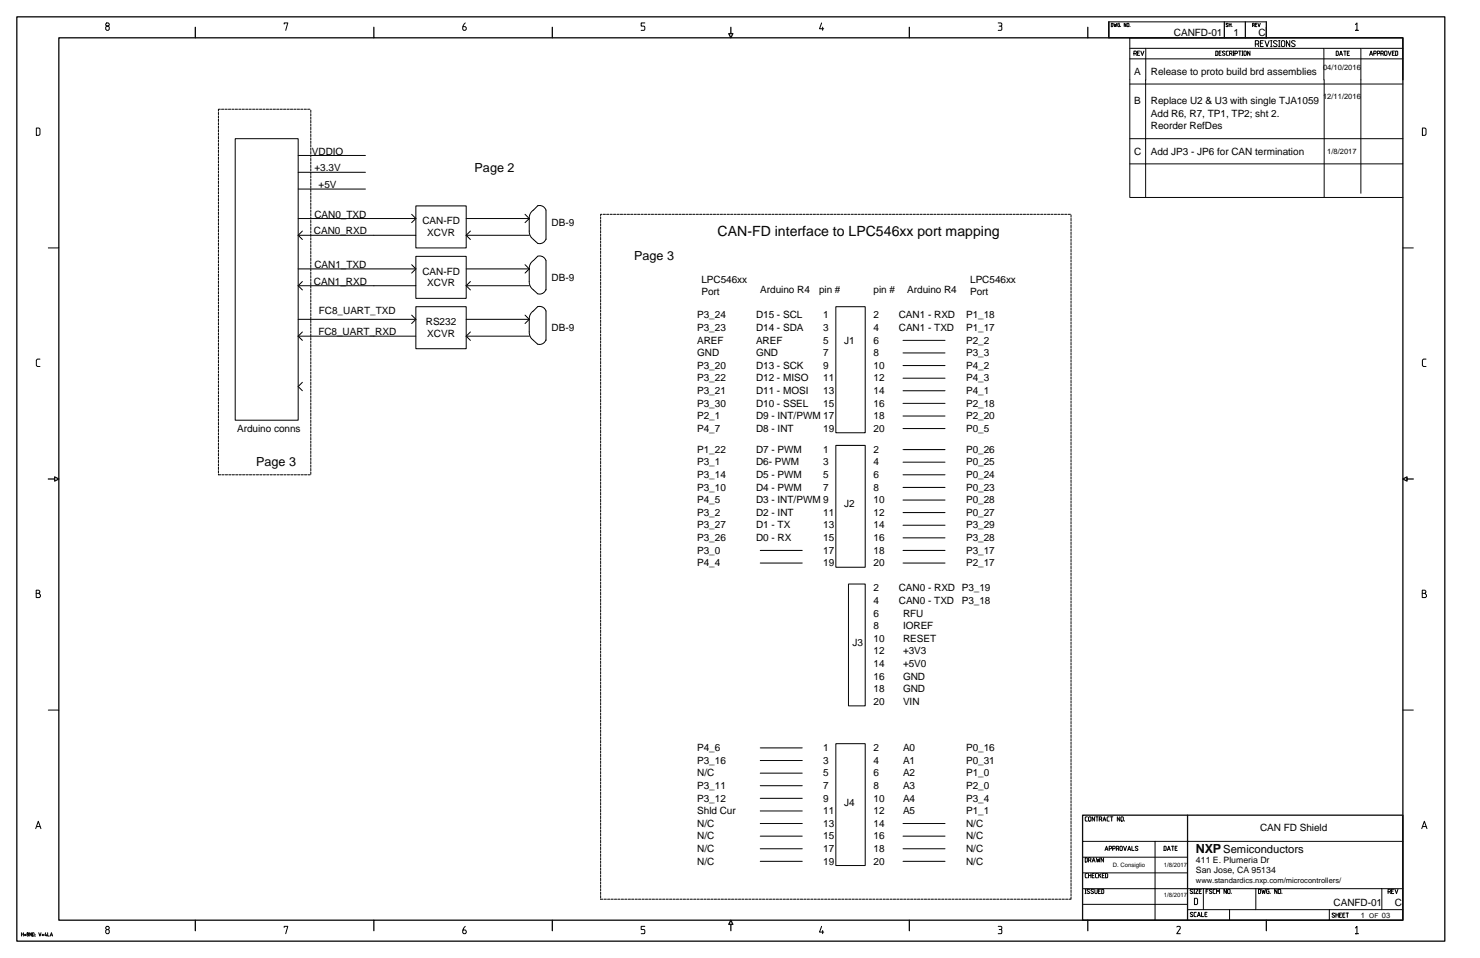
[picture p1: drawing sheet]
<svg xmlns="http://www.w3.org/2000/svg" width="432mm" height="279mm" viewBox="0 0 432 279" stroke-linecap="round" stroke-linejoin="round" font-family="sans-serif">
<g fill="none" stroke="#000" stroke-width=".37">
<path d="M4.9 4.9h416.6v269.6h-416.6zM17.2 11h392.1v257.4h-392.1zM57 8v3M109.1 8v3M161.1 8v3M213.2 8v1.8h-.6l.6 1.2 .6-1.2h-.6M265.3 8v3M317.4 8v3M323.5 6.4v4.6M329.6 11h79.7v12.3M357.2 6.4v4.6M363.3 6.4v4.6"/>
<path d="M369.5 6.4v4.6M14.1 139.7h1.8v.6l1.3-.6-1.3-.6v.6M410.5 139.7v.6l-1.2-.6 1.2-.6v.6h1.8M315.8 237.7h93.5v30.7h-93.5zM346.5 237.7v30.7M57 268.4v3M109.1 268.4v3M161.1 268.4v3M213.2 269.6h-.6l.6-1.2 .6 1.2h-.6v1.8M265.3 268.4v3M317.4 268.4v3M369.5 268.4v3"/>
</g>
<g fill="none" stroke="#000" stroke-width=".29">
<path d="M31.1 6.7l-.3 .6 1.1 .6v.6l-.3 .3h-.5l-.3-.3v-.6l1.1-.6-.3-.6zM82.9 7v-.3h1.1l-.6 2.1M135.7 6.7a1.64 1.64 0 0 0-.4 2.1h.4l.3-.3v-.4l-.3-.3h-.6M188.1 6.7h-1v.9h.7l.3 .3-.1 .8-.9 .1M239.7 6.7l-.6 1.7h1.2M240 7.9v.9M291.2 6.7l1 .1 .1 .5-.3 .3M291.5 7.6l.7 .1 .1 .8-.3 .3h-.8M324.2 6.8l.5 .1-.1 .9h-.4zM325 6.8l.2 1 .2-.7 .2 .7 .2-1M326.6 6.8l-.5 .1 .1 .9h.4v-.6h-.1M326.9 7.7v.1"/>
<path d="M328.5 6.8v1l-.5-1v1M329 6.8l.4 .1-.2 .9-.4-.2zM329.6 11v46.6h79.7M329.6 17.2h79.7M329.6 14.1h79.7M329.7 7.7v.1M330.8 15.6h.6l.2-.5-.8-.2v1.3M331.4 15.6l.2 .6M331.9 15.5h.4M332.5 14.9h-.6v1.3h.6M332.8 14.9l.5 1.3 .4-1.3M334.3 14.1v9.2"/>
<path d="M354.7 14.9l.6 .2-.1 1.1h-.5zM355.7 15.5h.4M356.3 14.9h-.6v1.3h.6M357.4 15.1l-.5-.2-.3 .3 .7 .5v.3l-.4 .2-.3-.2M358.3 6.9h-.5v.2l.5 .5-.2 .2-.4-.2M358.4 14.9l-.6 .2v.9l.6 .2M358.6 6.8v1M358.6 7.2h.6M358.7 15.6l.7-.1-.1-.6h-.6v1.3M359.2 6.8v1M359.3 15.6l.1 .6M359.4 7.7v.1"/>
<path d="M359.7 16.2h.3M359.7 14.9h.3M359.9 14.9v1.3M360.3 15.6h.5l.2-.5-.7-.2v1.3M361.4 14.9h.7M361.7 14.9v1.3M362.4 16.2h.2M362.4 14.9h.2M362.5 14.9v1.3M363.1 14.9l.5 .2-.1 1.1-.6-.2zM364.7 14.9v1.3l-.7-1.3v1.3M365.4 7.3h.4v-.5h-.4v1"/>
<path d="M365.8 7.3l.2 .5M366.2 12.8h.8l.2-.2v-.5l-.2-.2h-.8v1.7M366.2 7.2h.4M366.7 6.8h-.5v1h.5M367 12.8l.2 .8M367 6.8l.3 1 .4-1M367.7 12.6h.6M368.6 11.9h-.9v1.7h.9M369.1 11.9l.6 1.7 .6-1.7M369.5 6.4h-46v4.6h46M370.7 13.6h.4M370.7 11.9h.4"/>
<path d="M370.9 11.9v1.7M372.6 12.1l-.7-.2-.4 .3 1 .8v.5l-.6 .1-.4-.3M373 13.6h.4M373 11.9h.4M373.2 11.9v1.7M374.1 11.9h.5l.2 .2v1.2l-.2 .3h-.5l-.3-.3v-1.2zM376.3 11.9v1.7l-1-1.7v1.7M377.9 12.1l-.7-.2-.4 .3 1 .8v.5l-.6 .1-.4-.3M386.2 14.1v9.2M389.8 14.9l.7 .2-.2 1.1h-.5zM390.8 16.2l.4-1.3 .5 1.3M391 15.8h.5"/>
<path d="M392 14.9h.7M392.4 14.9v1.3M393.1 15.5h.4M393.7 14.9h-.6v1.3h.6M395.5 7.2l.4-.5v2.1h-.4h.9M397 14.1v42.3M399.6 16.2l.4-1.3 .5 1.3M399.8 15.8h.5M400.8 15.6l.7-.1-.2-.6h-.5v1.3M401.8 15.6l.7-.1-.1-.6h-.6v1.3M402.9 15.6h.5l.2-.5-.7-.2v1.3M403.4 15.6l.2 .6"/>
<path d="M404.1 14.9l.6 .2-.2 1.1-.6-.2zM405 14.9l.4 1.3 .5-1.3M406.2 15.5h.5M406.8 14.9h-.6v1.3h.6M407.2 14.9l.6 .2-.2 1.1h-.4zM10.6 37.3h.8l.3 .4v1.5l-.3 .3h-.8zM63.7 32.8v.6M63.7 33.8v.6M63.7 34.8v.6M63.7 35.8v.6M63.7 36.8v.6M63.7 37.8v.7"/>
<path d="M63.7 38.8v.7M63.7 39.8v.7M64.3 31.9h-.6v.5M64.6 31.9h.7M65.6 31.9h.7M66.6 31.9h.7M67.6 31.9h.7M68.6 31.9h.7M69.7 31.9h.6M70.7 31.9h.6M71.7 31.9h.6M72.7 31.9h.6"/>
<path d="M73.7 31.9h.6M74.7 31.9h.6M75.7 31.9h.6M76.7 31.9h.6M77.7 31.9h.7M78.7 31.9h.7M79.7 31.9h.7M80.7 31.9h.7M81.7 31.9h.7M82.7 31.9h.7M83.7 31.9h.7M84.7 31.9h.7"/>
<path d="M85.7 31.9h.7M86.7 31.9h.7M87.7 31.9h.7M88.8 31.9h.6M89.7 31.9h.7M90.7 32.1v.7M90.7 33.1v.7M90.7 34.1v.7M90.7 35.1v.7M90.7 36.2v.6M90.7 37.1v.7M90.7 38.2v.6"/>
<path d="M90.7 39.2v.6M329.6 24.5h79.7M334.2 23.3v34.3M386.3 23.3v34.3M415 37.3h.8l.3 .4v1.5l-.3 .3h-.8zM63.7 40.8v.7M63.7 41.8v.7M63.7 42.8v.7M63.7 43.8v.7M63.7 44.8v.7M63.7 45.8v.7M63.7 46.8v.7"/>
<path d="M63.7 47.8v.7M63.7 48.9v.6M63.7 49.8v.7M63.7 50.9v.6M63.7 51.9v.6M63.7 52.9v.6M63.7 53.9v.6M63.7 54.9v.6M63.7 55.9v.6M63.7 56.9v.7M63.7 57.9v.6M63.7 58.9v.7"/>
<path d="M63.7 59.9v.7M68.6 40.4h18.4v82.2h-18.4zM87 50.2h19.6M87 55.1h19.6M87 45.3h19.6M90.7 40.2v.6M90.7 41.2v.6M90.7 42.2v.6M90.7 43.2v.7M90.7 44.2v.7M90.7 45.2v.6M90.7 46.2v.7"/>
<path d="M90.7 47.2v.7M90.7 48.2v.7M90.7 49.2v.7M90.7 50.2v.7M90.7 51.2v.7M90.7 52.2v.7M90.7 53.2v.7M90.7 54.2v.7M90.7 55.2v.7M90.7 56.2v.7M90.7 57.3v.6M90.7 58.3v.6"/>
<path d="M90.7 59.3v.6M329.6 40.4h79.7M329.6 47.8h79.7M14.1 72.3h3.1M63.7 60.9v.7M63.7 61.9v.7M63.7 62.9v.7M63.7 63.9v.7M63.7 64.9v.7M63.7 65.9v.7M63.7 66.9v.7M63.7 67.9v.7"/>
<path d="M63.7 68.9v.7M63.7 70v.6M63.7 71v.6M63.7 72v.6M63.7 73v.6M63.7 74v.6M63.7 75v.6M63.7 76v.6M63.7 77v.6M63.7 78v.7M63.7 79v.7M63.7 80v.7"/>
<path d="M87 78.4h34.3M87 63.7h34.3M87 68.6h34.3M87 68.6l1.2 1.2M88.2 67.4l-1.2 1.2M90.7 60.3v.6M90.7 61.3v.6M90.7 62.3v.6M90.7 63.3v.6M90.7 64.3v.6M90.7 65.3v.7M90.7 66.3v.7"/>
<path d="M90.7 67.3v.7M90.7 68.3v.7M90.7 69.3v.7M90.7 70.3v.7M90.7 71.3v.7M90.7 72.3v.7M90.7 73.3v.7M90.7 74.3v.7M90.7 75.3v.7M90.7 76.3v.7M90.7 77.3v.7M90.7 78.4v.6"/>
<path d="M90.7 79.4v.6M120.1 77.2l1.2 1.2M120.1 62.5l1.2 1.2M121.3 74.8h14.7v12.2h-14.7zM121.3 78.4l-1.2 1.3M121.3 60h14.7v12.3h-14.7zM121.3 63.7l-1.2 1.2M136 68.6h18.4M136 68.6l1.2 1.3M136 63.7h18.4M136 78.4h18.4M137.2 67.4l-1.2 1.2"/>
<path d="M153.2 62.5l1.2 1.2M153.2 77.2l1.2 1.2M154.4 63.7v3.7a2.76 2.76 0 0 0 1.2 2.4M154.4 63.7l-1.2 1.2M154.4 78.4v3.7M154.4 78.4l-1.2 1.3M154.4 63.7a2.71 2.71 0 0 1 1.2-2.4l1.2-1.3a1.95 1.95 0 0 1 2.5 1.3v8.6M154.4 78.4a2.71 2.71 0 0 1 1.2-2.4l1.2-1.3a1.95 1.95 0 0 1 2.5 1.3v8.6M159.3 69.7a1.91 1.91 0 0 1-2.5 1.3l-1.2-1.1M175.2 63.2v.7M175.2 64.2v.7M175.2 65.2v.7"/>
<path d="M175.2 66.3v.6M175.2 67.2v.7M175.2 68.3v.6M175.2 69.3v.6M175.2 70.3v.6M175.2 71.3v.6M175.2 72.3v.6M175.2 73.3v.6M175.2 74.3v.7M175.2 75.3v.6M175.2 76.3v.7M175.2 77.3v.7"/>
<path d="M175.2 78.3v.7M175.2 79.3v.7M175.6 62.5h-.4v.4M176 62.5h.6M177 62.5h.6M178 62.5h.6M179 62.5h.6M180 62.5h.7M181 62.5h.7M182 62.5h.7M183 62.5h.7M184 62.5h.7"/>
<path d="M185 62.5h.7M186 62.5h.7M187 62.5h.7M188 62.5h.7M189 62.5h.7M190 62.5h.7M191.1 62.5h.6M192 62.5h.7M193.1 62.5h.6M194.1 62.5h.6M195.1 62.5h.6M196.1 62.5h.6"/>
<path d="M197.1 62.5h.6M198.1 62.5h.6M199.1 62.5h.6M200.1 62.5h.6M201.1 62.5h.7M202.1 62.5h.7M203.1 62.5h.7M204.1 62.5h.7M205.1 62.5h.7M206.1 62.5h.7M207.1 62.5h.7M208.1 62.5h.7"/>
<path d="M209.1 62.5h.7M210.1 62.5h.7M211.1 62.5h.7M212.2 62.5h.6M213.1 62.5h.7M214.2 62.5h.6M215.2 62.5h.6M216.2 62.5h.6M217.2 62.5h.6M218.2 62.5h.6M219.2 62.5h.6M220.2 62.5h.7"/>
<path d="M221.2 62.5h.6M222.2 62.5h.7M223.2 62.5h.7M224.2 62.5h.7M225.2 62.5h.7M226.2 62.5h.7M227.2 62.5h.7M228.2 62.5h.7M229.2 62.5h.7M230.2 62.5h.7M231.2 62.5h.7M232.2 62.5h.7"/>
<path d="M233.3 62.5h.6M234.3 62.5h.6M235.2 62.5h.7M236.3 62.5h.6M237.3 62.5h.6M238.3 62.5h.6M239.3 62.5h.6M240.3 62.5h.6M241.3 62.5h.7M242.3 62.5h.7M243.3 62.5h.7M244.3 62.5h.7"/>
<path d="M245.3 62.5h.7M246.3 62.5h.7M247.3 62.5h.7M248.3 62.5h.7M249.3 62.5h.7M250.3 62.5h.7M251.3 62.5h.7M252.3 62.5h.7M253.3 62.5h.7M254.3 62.5h.7M255.4 62.5h.6M256.3 62.5h.7"/>
<path d="M257.4 62.5h.6M258.4 62.5h.6M259.4 62.5h.6M260.4 62.5h.6M261.4 62.5h.6M262.4 62.5h.6M263.4 62.5h.7M264.4 62.5h.6M265.4 62.5h.7M266.4 62.5h.7M267.4 62.5h.7M268.4 62.5h.7"/>
<path d="M269.4 62.5h.7M270.4 62.5h.7M271.4 62.5h.7M272.4 62.5h.7M273.4 62.5h.7M274.4 62.5h.7M275.4 62.5h.7M276.5 62.5h.6M277.5 62.5h.6M278.5 62.5h.6M279.5 62.5h.6M280.5 62.5h.6"/>
<path d="M281.5 62.5h.6M282.5 62.5h.6M283.5 62.5h.6M284.5 62.5h.7M285.5 62.5h.7M286.5 62.5h.7M287.5 62.5h.7M288.5 62.5h.7M289.5 62.5h.7M290.5 62.5h.7M291.5 62.5h.7M292.5 62.5h.7"/>
<path d="M293.5 62.5h.7M294.5 62.5h.7M295.6 62.5h.6M296.5 62.5h.7M297.6 62.5h.6M298.6 62.5h.6M299.6 62.5h.6M300.6 62.5h.6M301.6 62.5h.6M302.6 62.5h.6M303.6 62.5h.6M304.6 62.5h.6"/>
<path d="M305.6 62.5h.7M306.6 62.5h.7M307.6 62.5h.7M308.6 62.5h.7M309.6 62.5h.7M310.6 62.5h.7M311.6 62.5h.7M312.5 62.7v.7M312.5 63.7v.7M312.5 64.7v.7M312.5 65.7v.7M312.5 66.7v.7"/>
<path d="M312.5 67.7v.7M312.5 68.7v.7M312.5 69.7v.7M312.5 70.7v.7M312.5 71.7v.7M312.5 72.7v.7M312.5 73.7v.7M312.5 74.8v.6M312.5 75.8v.6M312.5 76.8v.6M312.5 77.8v.6M312.5 78.8v.6"/>
<path d="M312.5 79.8v.6M409.3 72.3h3M63.7 81v.7M63.7 82v.7M63.7 83v.7M63.7 84v.7M63.7 85v.7M63.7 86v.7M63.7 87v.7M63.7 88v.7M63.7 89v.7M63.7 90v.7"/>
<path d="M63.7 91.1v.6M63.7 92.1v.6M63.7 93.1v.6M63.7 94.1v.6M63.7 95.1v.6M63.7 96.1v.6M63.7 97.1v.6M63.7 98.1v.6M63.7 99.1v.7M87 93.1h34.3M87 98h34.3M87 83.3l1.2 1.3"/>
<path d="M87 98l1.2 1.3M87 83.3h34.3M88.2 96.8l-1.2 1.2M88.2 82.1l-1.2 1.2M90.7 80.4v.6M90.7 81.4v.6M90.7 82.4v.6M90.7 83.4v.6M90.7 84.4v.6M90.7 85.4v.6M90.7 86.4v.7M90.7 87.4v.7"/>
<path d="M90.7 88.4v.7M90.7 89.4v.7M90.7 90.4v.7M90.7 91.4v.7M90.7 92.4v.7M90.7 93.4v.7M90.7 94.4v.7M90.7 95.4v.7M90.7 96.4v.7M90.7 97.5v.6M90.7 98.4v.7M90.7 99.5v.6"/>
<path d="M120.1 91.9l1.2 1.2M121.3 93.1l-1.2 1.3M121.3 89.5h14.7v12.2h-14.7zM136 93.1h18.4M136 83.3h18.4M136 83.3l1.2 1.3M136 98h18.4M136 98l1.2 1.3M137.2 82.1l-1.2 1.2M137.2 96.8l-1.2 1.2M153.2 91.9l1.2 1.2M154.4 93.1l-1.2 1.3"/>
<path d="M154.4 82.1a2.83 2.83 0 0 0 1.2 2.5l1.2 1.1a1.91 1.91 0 0 0 2.5-1.3M154.4 93.1v3.7a2.76 2.76 0 0 0 1.2 2.4M154.4 93.1a2.74 2.74 0 0 1 1.2-2.4l1.2-1.2a1.95 1.95 0 0 1 2.5 1.2v8.6M159.3 99.1a1.91 1.91 0 0 1-2.5 1.3l-1.2-1.1M175.2 80.3v.7M175.2 81.3v.7M175.2 82.3v.7M175.2 83.3v.7M175.2 84.3v.7M175.2 85.3v.7M175.2 86.3v.7M175.2 87.4v.6"/>
<path d="M175.2 88.3v.7M175.2 89.4v.6M175.2 90.4v.6M175.2 91.4v.6M175.2 92.4v.6M175.2 93.4v.6M175.2 94.4v.6M175.2 95.4v.7M175.2 96.4v.6M175.2 97.4v.7M175.2 98.4v.7M175.2 99.4v.7"/>
<path d="M243.9 89.5h8.5v36.7h-8.5zM263.5 99.3h12.2M312.5 80.8v.6M312.5 81.8v.6M312.5 82.8v.7M312.5 83.8v.7M312.5 84.8v.7M312.5 85.8v.7M312.5 86.8v.7M312.5 87.8v.7M312.5 88.8v.7M312.5 89.8v.7"/>
<path d="M312.5 90.8v.7M312.5 91.8v.7M312.5 92.8v.7M312.5 93.9v.6M312.5 94.8v.7M312.5 95.9v.6M312.5 96.9v.6M312.5 97.9v.6M312.5 98.9v.6M312.5 99.9v.6M11.7 104.7h-.8l-.3 .4v1.5l.3 .3h.8M63.7 100.1v.7"/>
<path d="M63.7 101.1v.7M63.7 102.1v.7M63.7 103.1v.7M63.7 104.1v.7M63.7 105.1v.7M63.7 106.1v.7M63.7 107.1v.7M63.7 108.1v.7M63.7 109.1v.7M63.7 110.2v.6M63.7 111.1v.7M63.7 112.2v.6"/>
<path d="M63.7 113.2v.6M63.7 114.2v.6M63.7 115.2v.6M63.7 116.2v.6M63.7 117.2v.6M63.7 118.2v.7M63.7 119.2v.6M88.2 111.5l-1.2 1.2 1.2 1.3M90.7 100.5v.6M90.7 101.5v.6M90.7 102.5v.6M90.7 103.5v.6"/>
<path d="M90.7 104.5v.6M90.7 105.5v.7M90.7 106.5v.6M90.7 107.5v.7M90.7 108.5v.7M90.7 109.5v.7M90.7 110.5v.7M90.7 111.5v.7M90.7 112.5v.7M90.7 113.5v.7M90.7 114.5v.7M90.7 115.5v.7"/>
<path d="M90.7 116.5v.7M90.7 117.5v.7M90.7 118.6v.6M90.7 119.5v.7M175.2 100.4v.7M175.2 101.4v.7M175.2 102.4v.7M175.2 103.4v.7M175.2 104.4v.7M175.2 105.4v.7M175.2 106.4v.7M175.2 107.4v.7"/>
<path d="M175.2 108.5v.6M175.2 109.5v.6M175.2 110.5v.6M175.2 111.5v.6M175.2 112.5v.6M175.2 113.5v.6M175.2 114.5v.6M175.2 115.5v.6M175.2 116.5v.7M175.2 117.5v.7M175.2 118.5v.7M175.2 119.5v.7"/>
<path d="M263.5 102.9h12.2M263.5 106.6h12.2M263.5 110.3h12.2M263.5 114h12.2M263.5 117.6h12.2M312.5 100.9v.6M312.5 101.9v.7M312.5 102.9v.6M312.5 103.9v.7M312.5 104.9v.7M312.5 105.9v.7M312.5 106.9v.7"/>
<path d="M312.5 107.9v.7M312.5 108.9v.7M312.5 109.9v.7M312.5 110.9v.7M312.5 111.9v.7M312.5 112.9v.7M312.5 113.9v.7M312.5 115v.6M312.5 116v.6M312.5 117v.6M312.5 118v.6M312.5 119v.6"/>
<path d="M312.5 120v.6M416.1 104.7h-.8l-.3 .4v1.5l.3 .3h.8M63.7 138.3v.2h.7M63.7 120.2v.7M63.7 121.2v.7M63.7 122.2v.7M63.7 123.2v.7M63.7 124.2v.7M63.7 125.2v.7M63.7 126.2v.7M63.7 127.2v.7M63.7 128.2v.7"/>
<path d="M63.7 129.2v.7M63.7 130.2v.7M63.7 131.3v.6M63.7 132.2v.7M63.7 133.3v.6M63.7 134.3v.6M63.7 135.3v.6M63.7 136.3v.6M63.7 137.3v.6M64.7 138.5h.7M65.7 138.5h.7M66.7 138.5h.7"/>
<path d="M67.7 138.5h.7M68.7 138.5h.7M69.7 138.5h.7M70.8 138.5h.6M71.8 138.5h.6M72.8 138.5h.6M73.8 138.5h.6M74.8 138.5h.6M75.8 138.5h.6M76.8 138.5h.6M77.8 138.5h.6M78.8 138.5h.7"/>
<path d="M79.8 138.5h.7M80.8 138.5h.7M81.8 138.5h.7M82.8 138.5h.7M83.8 138.5h.7M84.8 138.5h.7M85.8 138.5h.7M86.8 138.5h.7M87.8 138.5h.7M88.8 138.5h.7M89.9 138.5h.6M90.7 120.6v.6"/>
<path d="M90.7 121.6v.6M90.7 122.6v.6M90.7 123.6v.6M90.7 124.6v.6M90.7 125.6v.6M90.7 126.6v.7M90.7 127.6v.6M90.7 128.6v.7M90.7 129.6v.7M90.7 130.6v.7M90.7 131.6v.7M90.7 132.6v.7"/>
<path d="M90.7 133.6v.7M90.7 134.6v.7M90.7 135.6v.7M90.7 136.6v.7M90.7 137.6v.7M175.2 120.5v.7M175.2 121.5v.7M175.2 122.5v.7M175.2 123.5v.7M175.2 124.5v.7M175.2 125.5v.7M175.2 126.5v.7"/>
<path d="M175.2 127.6v.6M175.2 128.5v.7M175.2 129.6v.6M175.2 130.6v.6M175.2 131.6v.6M175.2 132.6v.6M175.2 133.6v.6M175.2 134.6v.6M175.2 135.6v.6M175.2 136.6v.6M175.2 137.6v.7M175.2 138.6v.7"/>
<path d="M175.2 139.6v.7M243.9 129.9h8.5v35.5h-8.5zM263.5 121.3h12.2M263.5 125h12.2M263.5 131.1h12.2M263.5 134.8h12.2M263.5 138.5h12.2M312.5 121v.6M312.5 122v.6M312.5 123v.7M312.5 124v.7M312.5 125v.7"/>
<path d="M312.5 126v.7M312.5 127v.7M312.5 128v.7M312.5 129v.7M312.5 130v.7M312.5 131v.7M312.5 132v.7M312.5 133v.7M312.5 134v.7M312.5 135v.7M312.5 136.1v.6M312.5 137.1v.6"/>
<path d="M312.5 138v.7M312.5 139.1v.6M175.2 140.6v.7M175.2 141.6v.7M175.2 142.6v.7M175.2 143.6v.7M175.2 144.6v.7M175.2 145.6v.7M175.2 146.6v.7M175.2 147.6v.7M175.2 148.7v.6M175.2 149.6v.7"/>
<path d="M175.2 150.7v.6M175.2 151.7v.6M175.2 152.7v.6M175.2 153.7v.6M175.2 154.7v.6M175.2 155.7v.6M175.2 156.7v.7M175.2 157.7v.6M175.2 158.7v.7M175.2 159.7v.7M263.5 142.2h12.2M263.5 145.8h12.2"/>
<path d="M263.5 149.5h12.2M263.5 153.2h12.2M263.5 156.9h12.2M312.5 140.1v.6M312.5 141.1v.6M312.5 142.1v.6M312.5 143.1v.6M312.5 144.1v.7M312.5 145.1v.7M312.5 146.1v.7M312.5 147.1v.7M312.5 148.1v.7"/>
<path d="M312.5 149.1v.7M312.5 150.1v.7M312.5 151.1v.7M312.5 152.1v.7M312.5 153.1v.7M312.5 154.1v.7M312.5 155.2v.6M312.5 156.1v.7M312.5 157.1v.7M312.5 158.2v.6M312.5 159.2v.6M10.6 173.1h.7l.3-.7-.3-.3h-.7v2.2h.9l.3-.3v-.5l-.5-.4"/>
<path d="M175.2 160.7v.7M175.2 161.7v.7M175.2 162.7v.7M175.2 163.7v.7M175.2 164.7v.7M175.2 165.7v.7M175.2 166.7v.7M175.2 167.7v.7M175.2 168.7v.7M175.2 169.8v.6M175.2 170.8v.6M175.2 171.8v.6"/>
<path d="M175.2 172.8v.6M175.2 173.8v.6M175.2 174.8v.6M175.2 175.8v.6M175.2 176.8v.6M175.2 177.8v.7M175.2 178.8v.7M175.2 179.8v.7M221.8 160.5h12.3M221.8 164.2h12.3M247.5 170.3h4.9v35.6h-4.9zM263.5 160.5h12.2"/>
<path d="M263.5 164.2h12.2M312.5 160.2v.6M312.5 161.2v.6M312.5 162.2v.6M312.5 163.2v.7M312.5 164.2v.6M312.5 165.2v.7M312.5 166.2v.7M312.5 167.2v.7M312.5 168.2v.7M312.5 169.2v.7M312.5 170.2v.7"/>
<path d="M312.5 171.2v.7M312.5 172.2v.7M312.5 173.2v.7M312.5 174.2v.7M312.5 175.2v.7M312.5 176.2v.7M312.5 177.2v.7M312.5 178.2v.7M312.5 179.3v.6M415 173.1h.7l.3-.7-.3-.3h-.7v2.2h.9l.3-.3v-.5l-.5-.4M175.2 180.8v.7M175.2 181.8v.7"/>
<path d="M175.2 182.8v.7M175.2 183.8v.7M175.2 184.8v.7M175.2 185.8v.7M175.2 186.8v.7M175.2 187.8v.7M175.2 188.8v.7M175.2 189.8v.7M175.2 190.9v.6M175.2 191.9v.6M175.2 192.9v.6M175.2 193.9v.6"/>
<path d="M175.2 194.9v.6M175.2 195.9v.6M175.2 196.9v.6M175.2 197.9v.6M175.2 198.9v.7M175.2 199.9v.7M312.5 180.3v.6M312.5 181.3v.6M312.5 182.3v.6M312.5 183.3v.6M312.5 184.3v.7M312.5 185.3v.6"/>
<path d="M312.5 186.3v.6M312.5 187.3v.7M312.5 188.3v.7M312.5 189.3v.7M312.5 190.3v.7M312.5 191.3v.7M312.5 192.3v.7M312.5 193.3v.7M312.5 194.3v.7M312.5 195.3v.7M312.5 196.3v.7M312.5 197.3v.7"/>
<path d="M312.5 198.4v.6M312.5 199.3v.7M14.1 207.1h3.1M175.2 200.9v.7M175.2 201.9v.7M175.2 202.9v.7M175.2 203.9v.7M175.2 204.9v.7M175.2 205.9v.7M175.2 206.9v.7M175.2 207.9v.7M175.2 208.9v.7"/>
<path d="M175.2 210v.6M175.2 210.9v.7M175.2 212v.6M175.2 213v.6M175.2 214v.6M175.2 215v.6M175.2 216v.6M175.2 217v.6M175.2 218v.7M175.2 219v.6M175.2 220v.7M221.8 218.1h12.3"/>
<path d="M243.9 216.9h8.5v35.5h-8.5zM312.5 200.4v.6M312.5 201.4v.6M312.5 202.4v.6M312.5 203.4v.6M312.5 204.4v.6M312.5 205.4v.6M312.5 206.4v.7M312.5 207.4v.6M312.5 208.4v.7M312.5 209.4v.7M312.5 210.4v.7"/>
<path d="M312.5 211.4v.7M312.5 212.4v.7M312.5 213.4v.7M312.5 214.4v.7M312.5 215.4v.7M312.5 216.4v.7M312.5 217.4v.7M312.5 218.4v.7M312.5 219.5v.6M409.3 207.1h3M175.2 221v.7M175.2 222v.7"/>
<path d="M175.2 223v.7M175.2 224v.7M175.2 225v.7M175.2 226v.7M175.2 227v.7M175.2 228v.7M175.2 229v.7M175.2 230v.7M175.2 231.1v.6M175.2 232.1v.6M175.2 233v.7M175.2 234.1v.6"/>
<path d="M175.2 235.1v.6M175.2 236.1v.6M175.2 237.1v.6M175.2 238.1v.6M175.2 239.1v.7M221.8 221.8h12.3M221.8 225.5h12.3M221.8 229.2h12.3M221.8 232.8h12.3M221.8 236.5h12.3M312.5 220.5v.6M312.5 221.5v.6"/>
<path d="M312.5 222.5v.6M312.5 223.5v.6M312.5 224.5v.6M312.5 225.5v.6M312.5 226.5v.6M312.5 227.5v.7M312.5 228.5v.7M312.5 229.5v.7M312.5 230.5v.7M312.5 231.5v.7M312.5 232.5v.7M312.5 233.5v.7"/>
<path d="M312.5 234.5v.7M312.5 235.5v.7M312.5 236.5v.7M312.5 237.5v.7M312.5 238.5v.7M312.5 239.5v.7M317.2 238.2l-.6 .2v.9l.6 .2M317.8 238.2l.5 .2-.2 1.1-.5-.2zM319.3 238.2v1.3l-.7-1.3v1.3M319.7 238.2h.7M320.1 238.2v1.3M320.7 238.9h.5l.2-.5-.7-.2v1.3"/>
<path d="M321.2 238.9l.2 .6M321.8 239.5l.4-1.3 .4 1.3M321.9 239.1h.6M323.6 238.2l-.6 .2v.9l.6 .2M324 238.2h.7M324.3 238.2v1.3M326.7 238.2v1.3l-.7-1.3v1.3M327.2 238.2l.5 .2-.1 1.1-.6-.2zM328.1 239.4v.1M10.4 241.7l.8-2.2 .7 2.2M10.7 241.1h.9M175.2 240.1v.6"/>
<path d="M175.2 241.1v.7M175.2 242.1v.7M175.2 243.1v.7M175.2 244.1v.7M175.2 245.1v.7M175.2 246.1v.7M175.2 247.1v.7M175.2 248.1v.7M175.2 249.1v.7M175.2 250.1v.7M175.2 251.1v.7M175.2 252.1v.7"/>
<path d="M175.2 253.2v.6M175.2 254.1v.7M175.2 255.2v.6M175.2 256.2v.6M175.2 257.2v.6M175.2 258.2v.6M175.2 259.2v.6M221.8 240.2h12.3M221.8 243.9h12.3M221.8 247.5h12.3M221.8 251.2h12.3M263.5 240.2h12.2"/>
<path d="M263.5 243.9h12.2M263.5 247.5h12.2M263.5 251.2h12.2M312.5 240.6v.6M312.5 241.6v.6M312.5 242.6v.6M312.5 243.6v.6M312.5 244.6v.6M312.5 245.6v.6M312.5 246.6v.6M312.5 247.6v.6M312.5 248.6v.7"/>
<path d="M312.5 249.6v.7M312.5 250.6v.7M312.5 251.6v.7M312.5 252.6v.7M312.5 253.6v.7M312.5 254.6v.7M312.5 255.6v.7M312.5 256.6v.7M312.5 257.6v.7M312.5 258.6v.7M312.5 259.7v.6M315.8 245.4h93.5"/>
<path d="M315.8 254.6h30.7M315.8 250h30.7M315.8 259.2h93.5M316.6 259.4h.3M316.6 250.2l.6 .1v.9l-.1 .2h-.5zM316.7 259.4v1.2M317.2 254.8l-.6 .1v.9l.6 .2M317.6 254.8v1.2M317.6 255.3h.7M317.6 250.9h.5l.2-.6-.7-.1v1.2M317.9 259.5l-.5-.1-.3 .2 .7 .6v.3l-.4 .1-.3-.2M318.1 250.9l.2 .5"/>
<path d="M318.3 254.8v1.2M318.6 255.3h.5M318.6 251.4l.5-1.2 .4 1.2M318.8 251h.5M319.1 259.5l-.6-.1-.2 .2 .7 .6v.3l-.5 .1-.2-.2M319.2 254.8h-.6v1.2h.6M319.4 259.4l.2 1.2 .5-.2v-1M319.8 250.2l.3 1.2 .3-.9 .3 .9 .2-1.2M320.2 254.8l-.6 .1v.9l.6 .2M320.5 259.9h.4M320.5 254.8v1.2M320.8 255.2l.4 .8"/>
<path d="M321.1 259.4h-.6v1.2h.6M321.2 254.8l-.7 .7M321.4 259.4l.6 .1-.1 1.1h-.5zM321.6 255.3h.4M322 250.2v1.2l-.8-1.2v1.2M322.2 254.8h-.6v1.2h.6M322.4 248.1l.4-1.3 .5 1.3M322.6 254.8l.6 .1-.2 1.1h-.4zM322.6 247.7h.5M323.6 247.5l.7-.1-.2-.6h-.5v1.3M324.6 247.5h.6l.2-.5-.8-.2v1.3M325.7 247.5h.5l.2-.5-.7-.2v1.3"/>
<path d="M326.2 247.5l.2 .6M326.9 246.8l.5 .2-.1 1.1-.6-.2zM327.8 246.8l.4 1.3 .5-1.3M329 248.1l.5-1.3 .4 1.3M329.2 247.7h.5M330.2 246.8v1.3h.7M332 247l-.7-.1v.3l.7 .6-.3 .3-.5-.2M337 245.4v23M339.6 246.8l.6 .2-.1 1.1h-.5zM340.6 248.1l.4-1.3 .5 1.3M340.7 247.7h.6M341.8 246.8h.7"/>
<path d="M342.2 246.8v1.3M342.9 247.4h.4M343.5 246.8h-.6v1.3h.6M348 259.5h-.7v.3l.7 .5-.3 .3-.5-.2M348.3 259.4h.3M348.4 259.4v1.2M348.8 259.4h.8l-.8 1.2h.8M349.9 259.9h.5M350.5 259.4h-.6v1.2h.6M351.1 259.2v6.1M351.9 259.9h.4M352.5 259.4h-.6v1.2"/>
<path d="M353.6 259.5h-.7v.3l.7 .5-.2 .3-.6-.2M354.6 259.4l-.7 .1v.9l.7 .2M357.8 259.4v1.2l-.7-1.2v1.2M358.3 259.4l.6 .1-.2 1.1-.5-.2zM366.4 259.2v6.1M367.2 259.4l.6 .1-.2 1.1h-.4zM368.1 259.4l.3 1.2 .3-.9 .3 .9 .2-1.2M370.2 259.4l-.7 .1v.9l.7 .2v-.7h-.2M372.6 259.4v1.2l-.7-1.2v1.2M373.1 259.4l.6 .1-.2 1.1-.6-.2zM403.2 259.2v6.1M406 259.9h.4"/>
<path d="M406.6 259.4h-.6v1.2h.6M407 259.4l.4 1.2 .5-1.2M414.8 241.7l.8-2.2 .7 2.2M415.1 241.1h.9M6.3 272v1M6.3 272.4h.5M6.8 272v1M7.1 272.9h.5M7.1 272.5h.5M8 272l-.1 .3 .4 .3-.1 .4h-.2l-.1-.4 .4-.4zM9.2 272v1l-.5-1v1M9.5 272l.4 .2-.1 .8h-.3z"/>
<path d="M10.2 272.9v.2M10.2 272.5v.1M11.3 272l.3 1 .4-1M12.3 272.9h.4M12.3 272.5h.4M13.3 272l-.2 .8h.5M13.5 272.6v.4M13.9 272v1h.5M14.6 273l.4-1 .3 1M14.8 272.7h.4M31.1 270.2l-.3 .6 1.1 .6v.6l-.3 .3h-.5l-.3-.3v-.6l.3-.3h.5l.3-.3-.3-.6zM82.9 270.5v-.3h1.1l-.6 2.1"/>
<path d="M135.7 270.2a1.62 1.62 0 0 0-.4 2.1h.4l.3-.3v-.4l-.3-.4h-.6M175.2 262.2l.7 .1M175.2 260.2v.7M175.2 261.2v.7M176.2 262.3h.7M177.2 262.3h.7M178.2 262.3h.7M179.3 262.3h.6M180.3 262.3h.6M181.3 262.3h.6M182.3 262.3h.6M183.3 262.3h.6"/>
<path d="M184.3 262.3h.6M185.3 262.3h.6M186.3 262.3h.6M187.3 262.3h.7M188.1 270.2h-1v.9h.7l.3 .3-.1 .8-.9 .1M188.3 262.3h.7M189.3 262.3h.7M190.3 262.3h.7M191.3 262.3h.7M192.3 262.3h.7M193.3 262.3h.7M194.3 262.3h.7"/>
<path d="M195.3 262.3h.7M196.3 262.3h.7M197.3 262.3h.7M198.4 262.3h.6M199.3 262.3h.7M200.4 262.3h.6M201.4 262.3h.6M202.4 262.3h.6M203.4 262.3h.6M204.4 262.3h.6M205.4 262.3h.6M206.4 262.3h.7"/>
<path d="M207.4 262.3h.6M208.4 262.3h.7M209.4 262.3h.7M210.4 262.3h.7M211.4 262.3h.7M212.4 262.3h.7M213.4 262.3h.7M214.4 262.3h.7M215.4 262.3h.7M216.4 262.3h.7M217.4 262.3h.7M218.4 262.3h.7"/>
<path d="M219.5 262.3h.6M220.5 262.3h.6M221.5 262.3h.6M222.5 262.3h.6M223.5 262.3h.6M224.5 262.3h.6M225.5 262.3h.6M226.5 262.3h.6M227.5 262.3h.7M228.5 262.3h.7M229.5 262.3h.7M230.5 262.3h.7"/>
<path d="M231.5 262.3h.7M232.5 262.3h.7M233.5 262.3h.7M234.5 262.3h.7M235.5 262.3h.7M236.5 262.3h.7M237.5 262.3h.7M238.5 262.3h.7M239.5 262.3h.7M239.7 270.2l-.6 1.6h1.2M240 271.4v.9M240.6 262.3h.6"/>
<path d="M241.6 262.3h.6M242.6 262.3h.6M243.6 262.3h.6M244.6 262.3h.6M245.6 262.3h.6M246.6 262.3h.6M247.6 262.3h.6M248.6 262.3h.7M249.6 262.3h.7M250.6 262.3h.7M251.6 262.3h.7M252.6 262.3h.7"/>
<path d="M253.6 262.3h.7M254.6 262.3h.7M255.6 262.3h.7M256.6 262.3h.7M257.6 262.3h.7M258.6 262.3h.7M259.7 262.3h.6M260.6 262.3h.7M261.6 262.3h.7M262.7 262.3h.6M263.7 262.3h.6M264.7 262.3h.6"/>
<path d="M265.7 262.3h.6M266.7 262.3h.6M267.7 262.3h.7M268.7 262.3h.6M269.7 262.3h.7M270.7 262.3h.7M271.7 262.3h.7M272.7 262.3h.7M273.7 262.3h.7M274.7 262.3h.7M275.7 262.3h.7M276.7 262.3h.7"/>
<path d="M277.7 262.3h.7M278.7 262.3h.7M279.7 262.3h.7M280.7 262.3h.7M281.7 262.3h.7M282.7 262.3h.7M283.8 262.3h.6M284.8 262.3h.6M285.8 262.3h.6M286.8 262.3h.6M287.8 262.3h.6M288.8 262.3h.7"/>
<path d="M289.8 262.3h.6M290.8 262.3h.6M291.2 270.2l1 .1 .1 .5-.3 .3M291.5 271.1l.7 .1 .1 .8-.3 .3h-.8M291.8 262.3h.7M292.8 262.3h.7M293.8 262.3h.7M294.8 262.3h.7M295.8 262.3h.7M296.8 262.3h.7M297.8 262.3h.7M298.8 262.3h.7"/>
<path d="M299.8 262.3h.7M300.8 262.3h.7M301.8 262.3h.7M302.9 262.3h.6M303.8 262.3h.7M304.9 262.3h.6M305.9 262.3h.6M306.9 262.3h.6M307.9 262.3h.6M308.9 262.3h.6M309.9 262.3h.6M310.9 262.3h.7"/>
<path d="M312.5 260.6v.7M312.5 261.7v.6h-.6M315.8 263.8h30.7M316.6 260.6h.3M343.3 270.3l.8-.1 .3 .3-1.1 1.8h1.1M346.5 265.3h62.8M348.1 266.3l-.6-.2-.2 .3 .7 .5v.4h-.5l-.2-.2M348.3 260.6h.3M348.5 262h.6l.3 .3v1.2l-.3 .3h-.6zM349 266.1l-.6 .2v.8l.6 .2M349.3 267.3l.5-1.2 .4 1.2M349.5 267h.6"/>
<path d="M350.6 266.1v1.2h.6M351.6 266.6h.4M352.2 266.1h-.6v1.2h.6M354.9 260.6v-1.2l.5 .7 .4-.7v1.2M358.7 265.3v3.1M359.2 260.5v.1M370.6 260.5v.1M374 260.5v.1M387.8 265.3v3.1M389.4 266.5l-.5-.2-.3 .3 .7 .5v.3l-.4 .1-.3-.2M389.8 266.3v1.2M389.8 266.8h.7"/>
<path d="M390.5 266.3v1.2M390.8 266.8h.4M391.4 266.3h-.6v1.2h.6M391.8 266.8h.4M392.4 266.3h-.6v1.2h.6M392.7 266.3h.7M393.1 266.3v1.2M395.5 270.6l.4-.4v2.1h-.4h.9M405 260.1h.5l.2-.6-.7-.1v1.2M405.5 260.1l.2 .5"/>
</g>
<text font-size="4.1" x="209.4" y="68.8">CAN-FD interface to LPC546xx port mapping</text>
<g font-size="3.7">
<text x="138.5" y="50.2">Page 2</text>
<text x="185" y="76">Page 3</text>
<text x="74.7" y="136">Page 3</text>
<text x="348.9" y="248.7">NXP</text>
</g>
<text font-size="3.3" x="356.9" y="248.8">Semiconductors</text>
<g font-size="2.9">
<text x="342.5" y="10.5">CANFD-01</text>
<text x="359.9" y="10.5">1</text>
<text x="367.1" y="10.5">C</text>
<text x="330.9" y="21.8">A</text>
<text x="335.8" y="21.8">Release to proto build brd assemblies</text>
<text x="330.9" y="30.4">B</text>
<text x="335.8" y="30.4">Replace U2 &amp; U3 with single TJA1059</text>
<text x="335.8" y="34">Add R6, R7, TP1, TP2; sht 2.</text>
<text x="335.8" y="37.7">Reorder RefDes</text>
<text x="91" y="45.1">VDDIO</text>
<text x="330.9" y="45.1">C</text>
<text x="335.8" y="45.1">Add JP3 - JP6 for CAN termination</text>
<text x="91.8" y="50">+3.3V</text>
<text x="93" y="54.9">+5V</text>
<text x="91.7" y="63.4">CAN0_TXD</text>
<text x="123.2" y="65.4">CAN-FD</text>
<text x="160.9" y="65.9">DB-9</text>
<text x="91.6" y="68.3">CAN0_RXD</text>
<text x="124.7" y="68.8">XCVR</text>
<text x="91.6" y="83">CAN1_RXD</text>
<text x="91.7" y="78.1">CAN1_TXD</text>
<text x="123.2" y="80.1">CAN-FD</text>
<text x="124.7" y="83.5">XCVR</text>
<text x="160.9" y="81.8">DB-9</text>
<text x="204.6" y="82.6">LPC546xx</text>
<text x="283.1" y="82.6">LPC546xx</text>
<text x="204.6" y="85.9">Port</text>
<text x="221.8" y="85.5">Arduino R4</text>
<text x="239" y="85.5">pin #</text>
<text x="254.9" y="85.5">pin #</text>
<text x="264.7" y="85.5">Arduino R4</text>
<text x="283.1" y="85.9">Port</text>
<text x="93" y="91.6">FC8_UART_TXD</text>
<text x="124.2" y="94.8">RS232</text>
<text x="203.4" y="92.8">P3_24</text>
<text x="220.6" y="92.8">D15 - SCL</text>
<text x="240.2" y="92.8">1</text>
<text x="254.9" y="92.8">2</text>
<text x="262.2" y="92.8">CAN1 - RXD</text>
<text x="281.9" y="92.8">P1_18</text>
<text x="92.9" y="97.7">FC8_UART_RXD</text>
<text x="124.7" y="98.2">XCVR</text>
<text x="160.9" y="96.5">DB-9</text>
<text x="203.4" y="100.2">AREF</text>
<text x="203.4" y="96.5">P3_23</text>
<text x="220.6" y="96.5">D14 - SDA</text>
<text x="220.6" y="100.2">AREF</text>
<text x="240.2" y="96.5">3</text>
<text x="240.2" y="100.2">5</text>
<text x="246.3" y="100.2">J1</text>
<text x="254.9" y="100.2">6</text>
<text x="254.9" y="96.5">4</text>
<text x="262.2" y="96.5">CAN1 - TXD</text>
<text x="281.9" y="100.2">P2_2</text>
<text x="281.9" y="96.5">P1_17</text>
<text x="203.4" y="103.9">GND</text>
<text x="203.4" y="107.5">P3_20</text>
<text x="220.6" y="103.9">GND</text>
<text x="220.6" y="107.5">D13 - SCK</text>
<text x="240.2" y="103.9">7</text>
<text x="240.2" y="107.5">9</text>
<text x="254.9" y="107.5">10</text>
<text x="254.9" y="103.9">8</text>
<text x="281.9" y="103.9">P3_3</text>
<text x="281.9" y="107.5">P4_2</text>
<text x="203.4" y="111.2">P3_22</text>
<text x="220.6" y="111.2">D12 - MISO</text>
<text x="240.2" y="111.2">11</text>
<text x="254.9" y="111.2">12</text>
<text x="281.9" y="111.2">P4_3</text>
<text x="203.4" y="114.9">P3_21</text>
<text x="203.4" y="118.6">P3_30</text>
<text x="220.6" y="114.9">D11 - MOSI</text>
<text x="220.6" y="118.6">D10 - SSEL</text>
<text x="240.2" y="114.9">13</text>
<text x="240.2" y="118.6">15</text>
<text x="254.9" y="118.6">16</text>
<text x="254.9" y="114.9">14</text>
<text x="281.9" y="118.6">P2_18</text>
<text x="281.9" y="114.9">P4_1</text>
<text x="69.2" y="125.9">Arduino conns</text>
<text x="203.4" y="122.3">P2_1</text>
<text x="203.4" y="125.9">P4_7</text>
<text x="220.6" y="122.3">D9 - INT/PWM 17</text>
<text x="220.6" y="125.9">D8 - INT</text>
<text x="240.2" y="125.9">19</text>
<text x="254.9" y="125.9">20</text>
<text x="254.9" y="122.3">18</text>
<text x="281.9" y="125.9">P0_5</text>
<text x="281.9" y="122.3">P2_20</text>
<text x="203.4" y="135.7">P3_1</text>
<text x="203.4" y="132.1">P1_22</text>
<text x="220.6" y="135.7">D6- PWM</text>
<text x="220.6" y="132.1">D7 - PWM</text>
<text x="240.2" y="135.7">3</text>
<text x="240.2" y="132.1">1</text>
<text x="254.9" y="132.1">2</text>
<text x="254.9" y="135.7">4</text>
<text x="281.9" y="132.1">P0_26</text>
<text x="281.9" y="135.7">P0_25</text>
<text x="203.4" y="143.1">P3_10</text>
<text x="203.4" y="139.4">P3_14</text>
<text x="220.6" y="143.1">D4 - PWM</text>
<text x="220.6" y="139.4">D5 - PWM</text>
<text x="240.2" y="143.1">7</text>
<text x="240.2" y="139.4">5</text>
<text x="254.9" y="139.4">6</text>
<text x="254.9" y="143.1">8</text>
<text x="281.9" y="139.4">P0_24</text>
<text x="281.9" y="143.1">P0_23</text>
<text x="203.4" y="146.8">P4_5</text>
<text x="220.6" y="146.8">D3 - INT/PWM 9</text>
<text x="246.3" y="148">J2</text>
<text x="254.9" y="146.8">10</text>
<text x="281.9" y="146.8">P0_28</text>
<text x="203.4" y="154.1">P3_27</text>
<text x="203.4" y="150.4">P3_2</text>
<text x="220.6" y="154.1">D1 - TX</text>
<text x="220.6" y="150.4">D2 - INT</text>
<text x="240.2" y="154.1">13</text>
<text x="240.2" y="150.4">11</text>
<text x="254.9" y="150.4">12</text>
<text x="254.9" y="154.1">14</text>
<text x="281.9" y="154.1">P3_29</text>
<text x="281.9" y="150.4">P0_27</text>
<text x="203.4" y="161.5">P3_0</text>
<text x="203.4" y="157.8">P3_26</text>
<text x="220.6" y="157.8">D0 - RX</text>
<text x="240.2" y="161.5">17</text>
<text x="240.2" y="157.8">15</text>
<text x="254.9" y="157.8">16</text>
<text x="254.9" y="161.5">18</text>
<text x="281.9" y="157.8">P3_28</text>
<text x="281.9" y="161.5">P3_17</text>
<text x="203.4" y="165.1">P4_4</text>
<text x="240.2" y="165.1">19</text>
<text x="254.9" y="165.1">20</text>
<text x="281.9" y="165.1">P2_17</text>
<text x="254.9" y="172.5">2</text>
<text x="262.2" y="172.5">CAN0 - RXD P3_19</text>
<text x="254.9" y="176.2">4</text>
<text x="254.9" y="179.9">6</text>
<text x="262.2" y="176.2">CAN0 - TXD</text>
<text x="263.5" y="179.9">RFU</text>
<text x="280.6" y="176.2">P3_18</text>
<text x="254.9" y="183.5">8</text>
<text x="263.5" y="183.5">IOREF</text>
<text x="248.8" y="188.4">J3</text>
<text x="254.9" y="187.2">10</text>
<text x="254.9" y="190.9">12</text>
<text x="263.5" y="190.9">+3V3</text>
<text x="263.5" y="187.2">RESET</text>
<text x="254.9" y="194.6">14</text>
<text x="263.5" y="194.6">+5V0</text>
<text x="254.9" y="198.2">16</text>
<text x="254.9" y="201.9">18</text>
<text x="263.5" y="201.9">GND</text>
<text x="263.5" y="198.2">GND</text>
<text x="254.9" y="205.6">20</text>
<text x="263.5" y="205.6">VIN</text>
<text x="203.4" y="219.1">P4_6</text>
<text x="240.2" y="219.1">1</text>
<text x="254.9" y="219.1">2</text>
<text x="263.5" y="219.1">A0</text>
<text x="281.9" y="219.1">P0_16</text>
<text x="203.4" y="222.7">P3_16</text>
<text x="203.4" y="226.4">N/C</text>
<text x="240.2" y="222.7">3</text>
<text x="240.2" y="226.4">5</text>
<text x="254.9" y="226.4">6</text>
<text x="254.9" y="222.7">4</text>
<text x="263.5" y="222.7">A1</text>
<text x="263.5" y="226.4">A2</text>
<text x="281.9" y="222.7">P0_31</text>
<text x="281.9" y="226.4">P1_0</text>
<text x="203.4" y="230.1">P3_11</text>
<text x="203.4" y="233.8">P3_12</text>
<text x="240.2" y="230.1">7</text>
<text x="240.2" y="233.8">9</text>
<text x="254.9" y="233.8">10</text>
<text x="254.9" y="230.1">8</text>
<text x="263.5" y="230.1">A3</text>
<text x="263.5" y="233.8">A4</text>
<text x="281.9" y="233.8">P3_4</text>
<text x="281.9" y="230.1">P2_0</text>
<text x="203.4" y="237.4">Shld Cur</text>
<text x="240.2" y="237.4">11</text>
<text x="246.3" y="235">J4</text>
<text x="254.9" y="237.4">12</text>
<text x="263.5" y="237.4">A5</text>
<text x="281.9" y="237.4">P1_1</text>
<text x="203.4" y="241.1">N/C</text>
<text x="203.4" y="244.8">N/C</text>
<text x="240.2" y="241.1">13</text>
<text x="240.2" y="244.8">15</text>
<text x="254.9" y="244.8">16</text>
<text x="254.9" y="241.1">14</text>
<text x="281.9" y="241.1">N/C</text>
<text x="281.9" y="244.8">N/C</text>
<text x="367.6" y="242.4">CAN FD Shield</text>
<text x="203.4" y="248.5">N/C</text>
<text x="240.2" y="248.5">17</text>
<text x="254.9" y="248.5">18</text>
<text x="281.9" y="248.5">N/C</text>
<text x="203.4" y="252.2">N/C</text>
<text x="240.2" y="252.2">19</text>
<text x="254.9" y="252.2">20</text>
<text x="281.9" y="252.2">N/C</text>
<text x="389.1" y="264.1">CANFD-01</text>
<text x="407" y="264.1">C</text>
</g>
<g font-size="2.5">
<text x="348.9" y="251.8">411 E. Plumeria Dr</text>
<text x="348.9" y="254.7">San Jose, CA 95134</text>
</g>
<g font-size="2.2">
<text x="386" y="20.3">04/10/2016</text>
<text x="386" y="28.9">12/11/2016</text>
<text x="387.2" y="44.8">1/8/2017</text>
<text x="348.9" y="257.5">www.standardics.nxp.com/microcontrollers/</text>
<text x="397" y="267.7">1</text>
<text x="403.2" y="267.7">03</text>
</g>
<text font-size="1.9" x="399.5" y="267.7">OF</text>
<g font-size="1.8">
<text x="324.6" y="253">D. Consiglio</text>
<text x="339.5" y="253">1/8/2017</text>
<text x="339.5" y="261.6">1/8/2017</text>
</g>
</svg>
